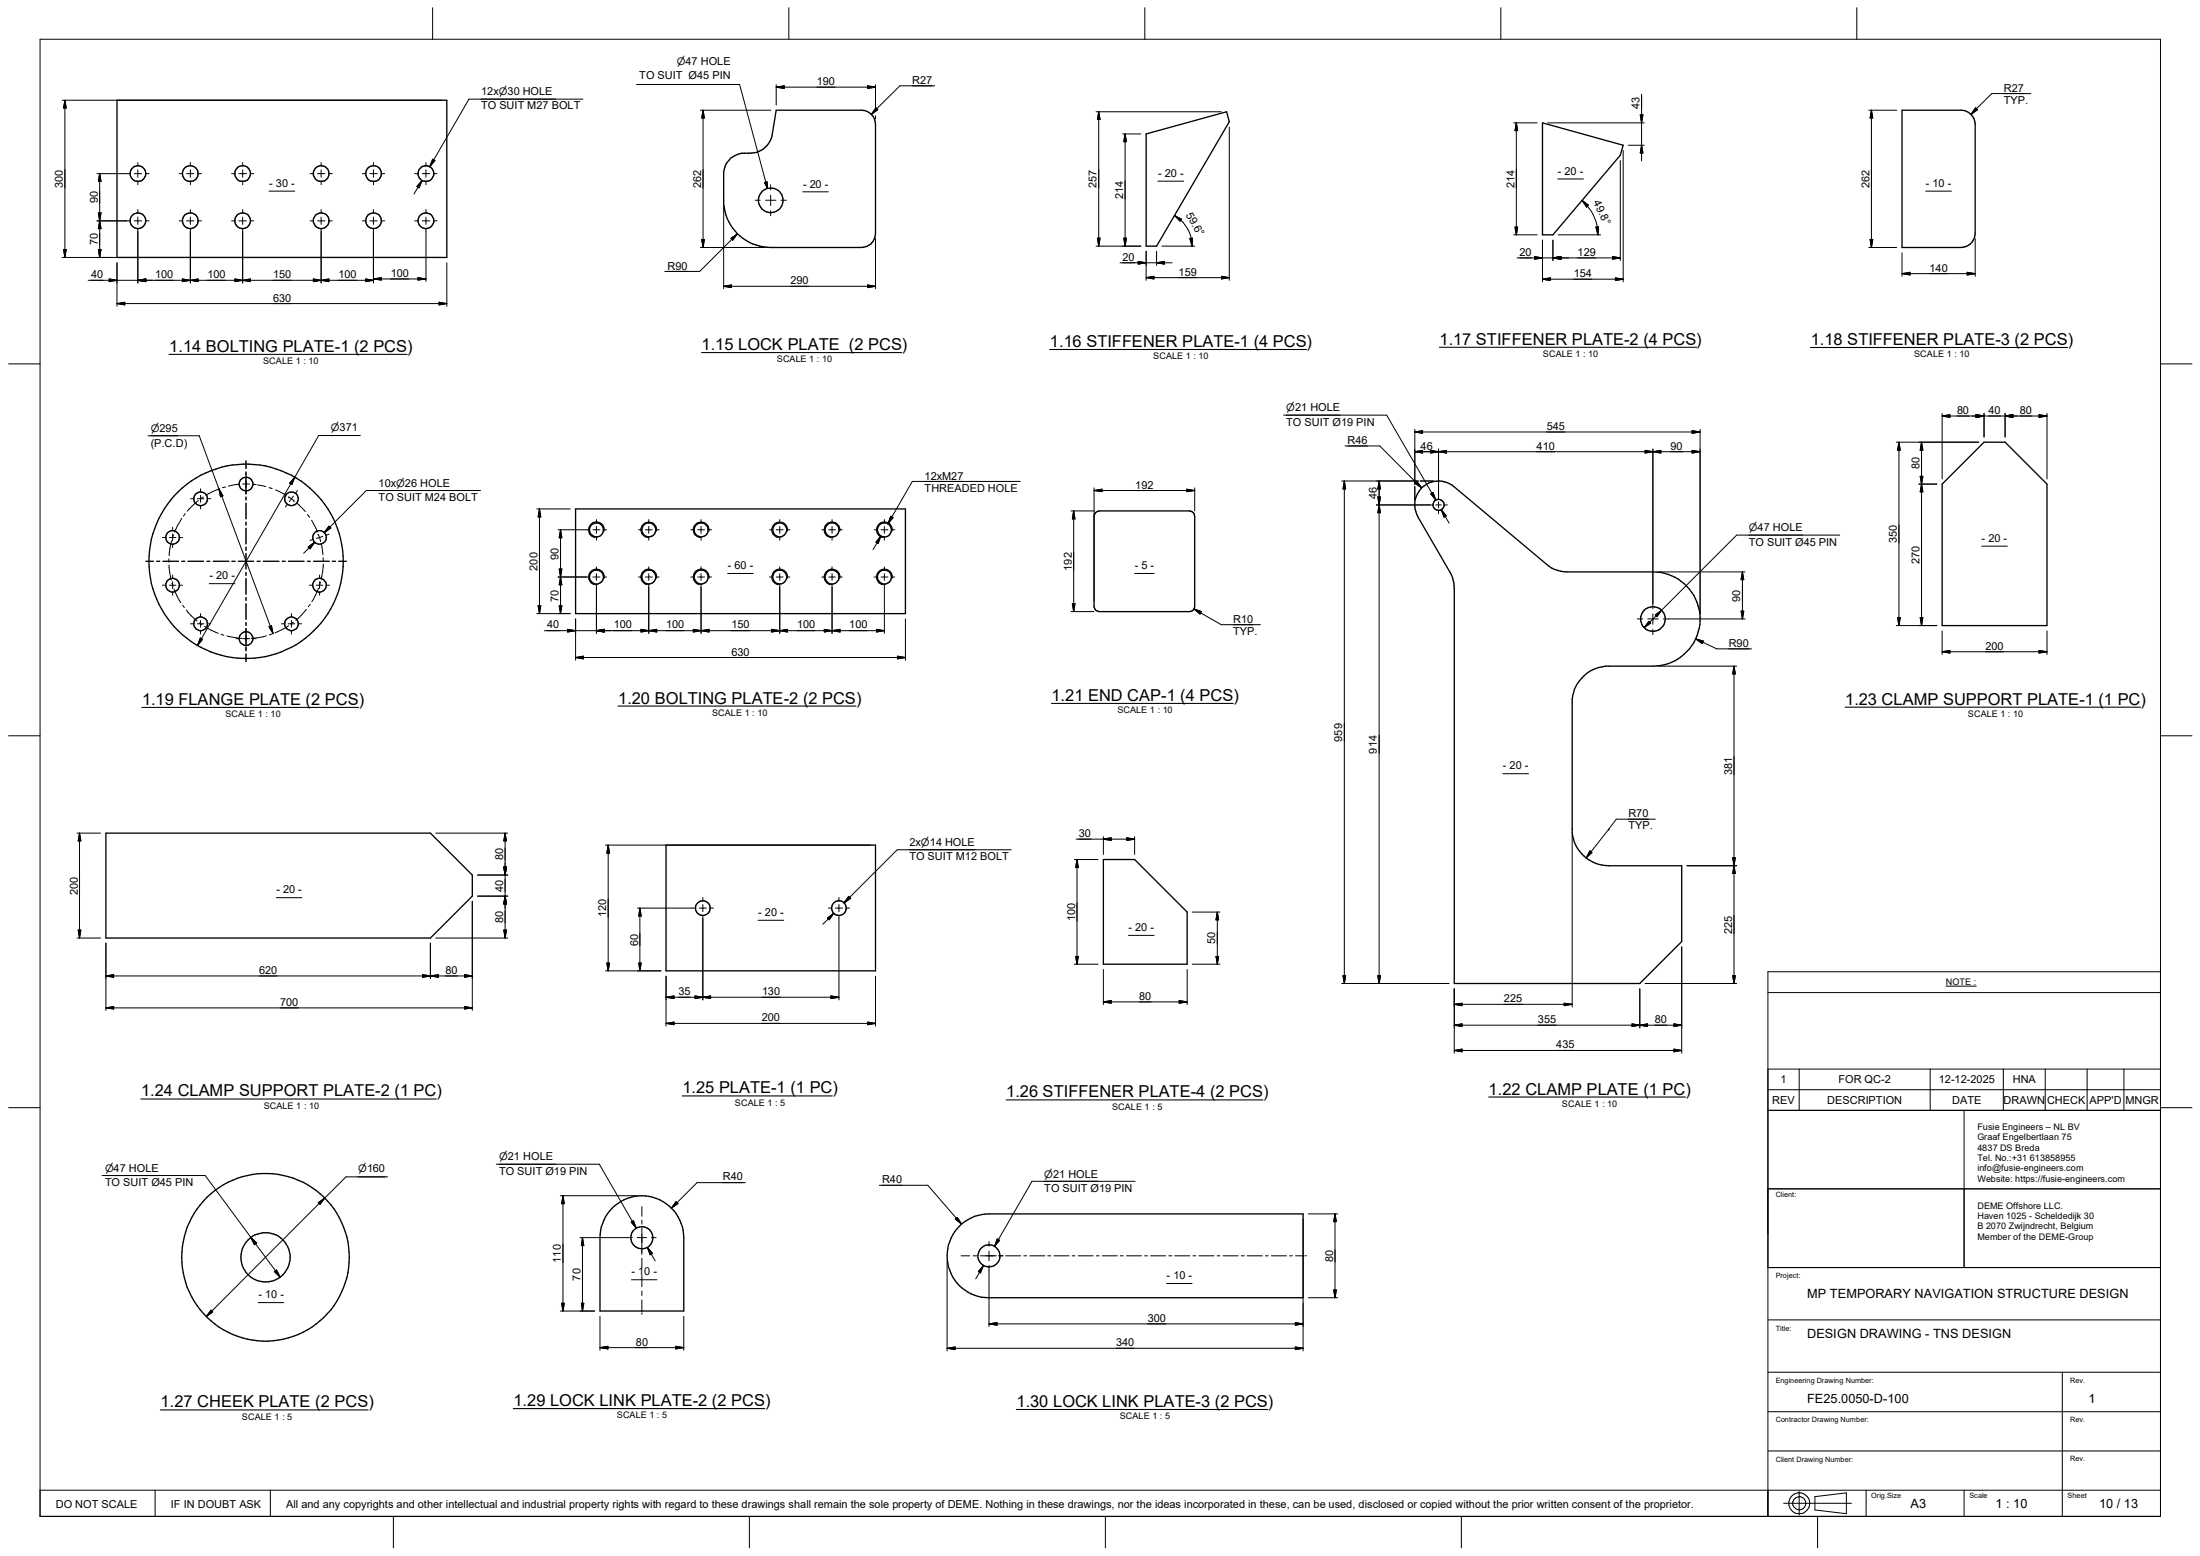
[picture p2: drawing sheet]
<svg xmlns="http://www.w3.org/2000/svg" width="420mm" height="297mm" viewBox="0 0 420 297" stroke-linecap="round" stroke-linejoin="round" font-family="sans-serif">
<g fill="none" stroke="#000" stroke-width=".25">
<path d="M22.3 19.1h63v30h-63zM148.2 21h16.3a2.73 2.73 0 0 1 2.7 2.7v20.8a2.66 2.66 0 0 1-2.7 2.7h-17.3a9 9 0 0 1-9-8.3v-6.1a4.1 4.1 0 0 1 4.9-3.5 4.4 4.4 0 0 0 4.4-3.6zM218.9 25.6l15.4-4.3 .5 1.9-13.9 23.8h-2zM294.6 23.5l15.4 4.2-.6 1.9-12.8 15.2h-2zM363.3 21h11.2a2.76 2.76 0 0 1 2.7 2.7v20.8a2.73 2.73 0 0 1-2.7 2.7h-11.2zM109.9 97.2h63v19.9h-63zM209.2 97.9l.8-.4h17.1a1.05 1.05 0 0 1 1.1 1.1v17.1l-.2 .7-.9 .4h-17.1a1 1 0 0 1-1.1-1.1v-17.1zM271.6 93a4.6 4.6 0 0 1 6.1-.1l17.7 14.8a5.7 5.7 0 0 0 3.8 1.5h16.5a9 9 0 0 1 9 9 9 9 0 0 1-9 9h-9.1a7.1 7.1 0 0 0-6.3 6.3v25.4a7 7 0 0 0 6.9 6.4h14v14.4l-8 8h-35.5v-75.4a5.6 5.6 0 0 0-.8-3l-6.1-10.6a4.5 4.5 0 0 1 .8-5.7zM378.9 84.4h4l8 8v27h-20v-27zM20.2 159h62l8 8v4.1l-8 8h-62zM127.2 161.3h40v24h-40zM210.7 164.1h6l10 10v10h-16z"/>
<path d="M116.9 230.6a8 8 0 0 1 8.7-1.7 8 8 0 0 1 5 7.4v14h-16v-14a8.4 8.4 0 0 1 2.3-5.7zM183.2 234.1a8 8 0 0 1 5.7-2.4h60v16h-60a8 8 0 0 1-7.4-4.9 8 8 0 0 1 1.7-8.7z"/>
<circle cx="26.3" cy="33.1" r="1.5"/>
<circle cx="36.3" cy="33.1" r="1.49"/>
<circle cx="46.3" cy="33.2" r="1.51"/>
<circle cx="61.3" cy="33.2" r="1.52"/>
<circle cx="71.3" cy="33.1" r="1.49"/>
<circle cx="81.3" cy="33.1" r="1.52"/>
<circle cx="147.2" cy="38.2" r="2.36"/>
<circle cx="26.3" cy="42.1" r="1.49"/>
<circle cx="36.3" cy="42.1" r="1.51"/>
<circle cx="46.3" cy="42.1" r="1.51"/>
<circle cx="61.3" cy="42.1" r="1.51"/>
<circle cx="71.4" cy="42.1" r="1.51"/>
<circle cx="81.3" cy="42.1" r="1.5"/>
<circle cx="38.3" cy="95.2" r="1.29"/>
<circle cx="47" cy="92.4" r="1.32"/>
<circle cx="55.7" cy="95.2" r="1.3"/>
<circle cx="274.7" cy="96.4" r="1.05"/>
<circle cx="33" cy="102.6" r="1.3"/>
<circle cx="33" cy="111.7" r="1.31"/>
<circle cx="38.3" cy="119.1" r="1.3"/>
<circle cx="47" cy="107.2" r="18.6"/>
<circle cx="55.7" cy="119.1" r="1.31"/>
<circle cx="61" cy="102.6" r="1.29"/>
<circle cx="61" cy="111.7" r="1.31"/>
<circle cx="113.9" cy="101.2" r="1.34"/>
<circle cx="113.9" cy="110.2" r="1.33"/>
<circle cx="123.9" cy="101.2" r="1.34"/>
<circle cx="123.9" cy="110.1" r="1.34"/>
<circle cx="133.9" cy="101.1" r="1.33"/>
<circle cx="133.9" cy="110.2" r="1.32"/>
<circle cx="148.9" cy="101.1" r="1.33"/>
<circle cx="148.9" cy="110.2" r="1.33"/>
<circle cx="158.9" cy="101.2" r="1.34"/>
<circle cx="158.9" cy="110.2" r="1.33"/>
<circle cx="168.9" cy="101.2" r="1.36"/>
<circle cx="168.9" cy="110.2" r="1.33"/>
<circle cx="315.7" cy="118.2" r="2.37"/>
<circle cx="47" cy="121.9" r="1.31"/>
<circle cx="134.2" cy="173.4" r="1.4"/>
<circle cx="160.2" cy="173.4" r="1.39"/>
<circle cx="122.6" cy="236.3" r="2.11"/>
<circle cx="188.9" cy="239.7" r="2.11"/>
<circle cx="50.7" cy="240" r="16"/>
<circle cx="50.7" cy="240" r="4.7"/>
</g>
<g fill="none" stroke="#000" stroke-width=".2">
<path d="M32.3 67.6h45.5M134 67.3h38.2M200.5 66.7h49M274.9 66.3h49.1M345.8 66.3h49.1M27.1 135h41.4M118 134.8h45.5M200.8 134.3h34.7M352.4 135h56.4M26.9 209.8h56.4M130.3 209.2h28.7M192.1 210h49.1"/>
<path d="M284.3 209.4h37.6M30.6 269.2h39.7M98 268.9h48.1M194.1 269.1h48"/>
</g>
<g fill="none" stroke="#000" stroke-width=".19">
<path d="M7.7 7.5h404.9v282h-404.9zM11.9 19.1h72.5M12.4 19.1l.2 1.5h-.5zM12.4 19.1v30M82.6 1.5v6M111.3 18.9h-21.7l-7.5 12.9M121.6 16.1h19.7l5.3 19.9M148.2 16.6l1.6-.2v.5zM148.2 16.6h19M148.2 16.2v3.9M150.7 1.5v6M165.7 16.4l1.5 .2-1.5 .3z"/>
<path d="M167.2 16.2v4.4M178.5 16.4h-6.6l-5.5 5.4M218.6 1.5v6M286.6 1.5v6M313.5 18v12.7M354.6 1.5v6M387.8 17.9h-7.4l-4 3.9M18.5 33.1h6.4M19 33.1l.3 1.5h-.5zM19 33.1v16M25.6 33.1h1.4M26.3 31v.7"/>
<path d="M26.3 32.4v1.4M26.3 34.5v.8M27.8 33.1h.7M34.2 33.1h.7M35.6 33.1h1.4M36.4 31v.7M36.4 32.4v1.4M36.4 34.5v.8M37.7 33.1h.8M44.2 33.1h.7M45.6 33.1h1.5M46.3 31v.7"/>
<path d="M46.3 32.4v1.4M46.3 34.5v.8M47.8 33.1h.7M51.4 36.5h4.9M59.2 33.1h.7M60.7 33.1h1.3M61.3 31v.7M61.3 32.4v1.4M61.3 34.5v.8M62.8 33.1h.6M69.2 33.1h.7M70.6 33.1h1.4"/>
<path d="M71.3 31v.7M71.3 32.4v1.4M71.3 34.5v.8M72.8 33.1h.7M79.2 33.1h.7M80.6 34.5l-.6 1.4-.4-.3zM80.6 34.5l-1.5 2.5M80.6 33.1h1.5M81.4 31v.7M81.4 32.4v1.4M81.4 34.5v.8M82.6 30.4l.4 .2-.9 1.2z"/>
<path d="M82.8 33.1h.7M133.8 21h13.4M134.3 21l.2 1.5h-.5zM134.3 21v26.2M138.2 39.2v15.9M144.2 38.2h1M146 34.8l.5-.1 .1 1.3zM146.2 38.2h2M147.2 35.3v.9M147.2 37.3v1.9M149.2 38.2h1M153.3 36.6h4.9"/>
<path d="M167.2 22.1v.6M167.3 20.6l.3 .4-1.2 .8zM209.3 21.3h23.9M209.8 21.3l.3 1.5h-.5zM209.8 21.3v25.7M214.4 25.6h3.5M214.9 25.6l.2 1.5h-.5zM214.9 25.6v21.4M221.1 34.6h4.9M234.8 24.3v29.2M289.1 23.5h4.5M289.6 23.5l.2 1.4h-.5z"/>
<path d="M289.6 23.5v21.3M295.6 23.5h18.4M297.5 34.2h4.9M302.2 38.3l1.1 .9-.3 .3zM302.2 38.3a8.7 8.7 0 0 1 3 6.5M309.4 30.6v19.1M310 28.7v25.1M311 27.7h3M313.3 21.9h.5l-.3 1.6zM313.5 27.7l.3 1.5h-.5zM356.9 21h5.3M357.4 21l.3 1.5h-.5z"/>
<path d="M357.4 21v26.2M367.8 36.5h4.9M377.3 20.6l.3 .4-1.2 .8zM11.9 49.1h72.5M12.1 47.6h.5l-.2 1.5zM16.8 53.5h54.5M18.5 42.2h6.4M18.8 47.6h.5l-.3 1.5zM18.8 40.6h.5l-.3 1.6zM19 42.2l.3 1.4h-.5zM20.9 53.3l1.4 .2-1.4 .3zM22.3 58l1.5-.3v.5z"/>
<path d="M22.3 58h63M22.3 50.2v8.3M25.6 42.2h1.4M26.3 53.5l1.5-.2v.5zM26.3 40v.7M26.3 41.4v1.4M26.3 43.6v10.4M27.8 42.2h.7M34.2 42.2h.7M34.8 53.3l1.6 .2-1.6 .3zM35.6 42.2h1.4M36.4 53.5l1.4-.2v.5z"/>
<path d="M36.4 40v.7M36.4 41.4v1.4M36.4 43.6v10.4M37.7 42.2h.8M44.2 42.2h.7M44.9 53.3l1.4 .2-1.4 .3zM44.9 53.3l2.9 .5v-.5l-2.9 .5zM45.6 42.2h1.5M46.3 53.5l1.5-.2v.5zM46.3 40v.7M46.3 41.4v1.4M46.3 43.6v10.4"/>
<path d="M47.8 42.2h.7M59.2 42.2h.7M59.8 53.3l1.5 .2-1.5 .3zM59.8 53.3l3 .5v-.5l-3 .5zM60.7 42.2h1.3M61.3 53.5l1.5-.2v.5zM61.3 40v.7M61.3 41.4v1.4M61.3 43.6v10.4M62.8 42.2h.6M69.2 42.2h.7M69.8 53.3l1.5 .2-1.5 .3z"/>
<path d="M70.6 42.2h1.4M71.3 53.3l1.5-.3v.5zM71.3 40v.7M71.3 41.4v1.4M71.3 43.6v10.4M71.3 53.3h10.1M72.8 42.2h.7M79.2 42.2h.7M79.8 53l1.6 .3-1.6 .2zM80.6 42.2h1.5M81.4 40v.7M81.4 41.4v1.4"/>
<path d="M81.4 43.6v10.1M82.8 42.2h.7M83.9 57.7l1.4 .3-1.4 .2zM85.3 50.2v8.3M133.8 47.2h12.4M134 45.7h.5l-.2 1.5zM138.2 54.7l1.5-.3v.5zM138.2 54.7h29M139.6 45.5l1.2-.9-.9 1.2zM140.8 44.6l-7.2 7.2h-6.7M147.2 40.2v1M165.7 54.4l1.5 .3-1.5 .2z"/>
<path d="M167.2 45.6v9.5M209.3 47h8.6M209.6 45.5h.5l-.3 1.5zM213.9 50.2h9.9M214.6 45.5h.5l-.2 1.5zM217.4 49.9l1.5 .3-1.5 .2zM218.9 53l1.5-.3v.6zM218.9 53h15.9M218.9 48v5.5M220.9 50.2l1.5-.3v.5zM220.9 48v2.7M221.9 47h6.3"/>
<path d="M224.3 41.1l1.3 .7-.2 .4zM224.3 41.1a6.7 6.7 0 0 1 3.4 5.9M227.2 45.5h.5v1.5zM233.3 52.7l1.5 .3-1.5 .3zM289.1 44.8h4.5M289.3 43.3h.5l-.2 1.5zM289.7 49.2h19.7M293.1 49l1.5 .2-1.5 .3zM294.6 53.3l1.5-.3v.6zM294.6 53.3h15.4M294.6 45.8v8M296.6 49.2l1.5-.2v.5z"/>
<path d="M296.6 45.8v3.9M297.6 44.8h8.1M304.8 43.3h.5l-.1 1.5zM308 49l1.4 .2-1.4 .3zM308.5 53l1.5 .3-1.5 .3zM356.9 47.2h5.3M357.2 45.7h.5l-.3 1.5zM363.3 52.2l1.5-.2v.5zM363.3 52.2h13.9M363.3 48.3v4.4M375.7 52l1.5 .2-1.5 .3zM377.2 45.6v7.1"/>
<path d="M1.6 69.5h6.1M245.1 79.2h19.7l9.4 16.3M370.9 79.4l1.5-.2v.5zM370.9 79.4h20M370.9 78.9v12.5M377.4 79.2l1.5 .2-1.5 .3zM378.9 78.9v4.5M382.9 79.4l1.5-.2v.5zM382.9 78.9v4.5M389.4 79.2l1.5 .2-1.5 .3zM390.9 78.9v12.5M412.6 69.5h6"/>
<path d="M28.3 83.2h9.7l3.8 10.1M34.7 99l-1.4 2.6M35.4 98l-.4 .5M36.4 95.2h.6M37.7 95.2h1.2M37.9 95.5l-2.1 2.1M38.3 93.3v.6M38.3 94.6v1.3M38.3 96.5v.7M38.8 94.9l-.5 .3M39.6 95.2h.6M41.8 93.3l.8 1.4-.5 .1z"/>
<path d="M41.8 93.3l10.3 27.6M41.9 93.3l-2.6 1.3M43.1 93l-.6 .1M45.7 92.5l-2.1 .3M46.3 92.4h1.4M47 88v1.5M47 90.1v1M47 91.3v3M47 94.9v.6M47 96.1v3M47 99.7v.5M48.3 92.5h.6"/>
<path d="M49.2 92.6l1.5 .3M51.4 93.1l.6 .2M52.6 93.5l2 1M54.6 94.5h.1M54.9 96.3l-.4 .5M55.1 94.9h.1M55.1 94.9l.6 .3M55.7 95.2l-.4 .6M55.7 95.2l.5 .4M56 94.7l-.3 .5M56.2 95.6h.1M56.3 91.1l-.6 1.4-.4-.3z"/>
<path d="M56.3 91.1l-18.6 32.1M56.7 96l1.6 1.7M56.8 93.6l-.4 .6M58.7 98.2l.4 .6M59.5 99.3l1.1 2.1M68.8 83.1h-7.9l-4.6 8M91.8 93.6h-21.8l-8.1 8.1M102.5 97.2h6.4M103 97.2l.3 1.5h-.5zM103 97.2v19.9M113.9 99.2v.7M123.9 99.2v.7"/>
<path d="M133.9 99.2v.7M148.9 99.2v.7M158.9 99.2v.7M168.9 99.2v.7M170.1 98.6l.4 .2-.9 1.2zM170.3 98.7l-.7 1.3M194.8 91.9h-20.6l-4.6 8.1M204.5 97.5h4.4M205.1 97.5l.2 1.6h-.5zM205.1 97.5v19.3M208.9 93.6l1.6-.2v.5zM208.9 93.6h19.3"/>
<path d="M208.9 93.1v21.6M226.6 93.4l1.6 .2-1.6 .3zM228.2 93.1v4.4M256.2 91.8h14.7M256.7 91.8l.3 1.5h-.5zM256.7 91.8v95.9M256.9 85.1h6.6l8 8M262.9 96.4h10.7M263.1 94.9h.5l-.2 1.5zM263.4 91.8l.2 1.5h-.5zM263.4 96.4l.2 1.5h-.5zM263.4 91.8v95.9"/>
<path d="M270.2 86.2l1.5-.2v.5zM270.2 82.5l1.5-.3v.5zM270.2 86.2h54.5M270.2 82v10.5M270.2 92.9v2.5M270.2 82.5h54.5M270.3 92.3l.3-.4 .9 1.2zM270.6 91.9l.9 1.2-1.2-.8zM271.2 91.8h2.5M273.3 86l1.4 .2-1.4 .3zM273.3 94.3l.4-.3 .5 1.5zM274.2 96.4h1.1"/>
<path d="M274.7 86.2l1.6-.2v.5zM274.7 85.7v9.5M274.7 95.8v1.1M274.7 97.5v.5M275.2 97.3l1 1.2-.4 .2zM275.2 97.3l1.6 2.6M275.9 96.4h.5M314.2 86l1.5 .2-1.5 .3zM315.7 86.2l1.5-.2v.5zM315.7 85.7v30.5M323.2 86l1.5 .2-1.5 .3zM323.2 82.2l1.5 .3-1.5 .2z"/>
<path d="M324.7 82v35.2M362.2 84.4h15.7M362.7 84.4l.2 1.5h-.5zM362.7 84.4v35M366.5 92.4h3.4M366.7 90.9h.5l-.2 1.5zM366.7 90.9l.5 3h-.5l.5-3zM367 84.4l.2 1.5h-.5zM367 92.4l.2 1.5h-.5zM367 84.4v35M27.8 107.1h1.5M29.9 107.1h.6"/>
<path d="M31 111.7h.7M31 102.6h.7M31.1 107.1h3M32.2 106.7v.6M32.3 107.9l.4 2.8M32.3 111.7h1.3M32.3 102.6h1.3M32.8 103.3l-.5 2.8M32.8 111.3l.3 .6M33 100.7v.6M33 101.9v1.4M33 103.9v.6"/>
<path d="M33 109.8v.6M33 111v1.4M33 113v.6M33.1 102.1l-.2 .6M33.2 112.4l1.3 2.7M34.2 111.7h.7M34.2 102.6h.7M34.7 107.1h.6M34.9 115.5l.3 .5M35.6 116.5l.9 1.1 1.1 .9M35.9 107.1h3M36.4 119.1h.6"/>
<path d="M37.7 119.1h1.2M38.1 118.9l.5 .4M38.3 117.1v.7M38.3 118.4v1.3M39.1 119.5l2.6 1.4M39.5 107.1h.6M39.6 119.1h.6M40 111.4h4.9M40.7 107.1h3M44.3 107.1h.6M45.5 107.1h3M47 100.8v3"/>
<path d="M47 104.4v.7M47 105.7v2.9M47 109.3v.6M47 110.4v3.1M47 114v.6M47 115.2v3M47 118.8v.6M47 120v3M49.1 107.1h.6M50.3 107.1h3M51.4 119.6l.4-.1 .3 1.4zM53.8 119.1h.6"/>
<path d="M53.9 107.1h.6M55 119.1h1.3M55.1 107.1h3M55.1 119.5l-2.6 1.3M55.7 117.1v.7M55.7 118.4v1.3M56 118.8l-.4 .3M56.9 119.1h.7M58.5 116.3l-2 2.1M58.7 107.1h.6M58.9 104.4l1.2-.9-.9 1.3zM59.1 111.7h.6"/>
<path d="M59.3 115.4l-.4 .4M59.8 103l-.6 .2M59.9 107.1h3M60.1 103.5l-2.1 2.1M60.4 111.7h1.3M60.6 101.4h.1M60.8 102h.1M60.8 102l.2 .6M60.8 112.3l-1.2 2.6M61 102.6l-.6 .2M61 102.6l.2 .6M61 109.8v.6"/>
<path d="M61 111v1.4M61 113v.6M61.2 103.2h.1M61.2 111.1l-.2 .6M61.4 103.8h.1M61.4 103.8l.3 2.1M61.6 102.4l-.6 .2M61.7 106.5l.1 .6M61.8 107.7l-.5 2.8M62.3 111.7h.6M62.8 100.5l.4 .3-1.3 .9zM62.9 102l-.6 .2"/>
<path d="M63 100.6l-1.1 1.1M63.4 107.1h.7M64.7 107.1h1.5M102.5 117.1h6.4M102.8 115.7h.5l-.3 1.4zM106.6 110.2h6M106.6 101.1h6M106.8 115.7h.5l-.3 1.4zM106.8 108.6h.5l-.3 1.6zM107 110.2l.3 1.4h-.5zM107 101.1l.3 1.6h-.5zM107 101.1v16"/>
<path d="M109.9 118.2v7.8M113.2 110.2h1.4M113.2 101.1h1.4M113.9 100.5v1.3M113.9 102.4v.7M113.9 108.2v.6M113.9 109.5v1.3M113.9 111.5v9.4M115.2 110.2h.7M115.2 101.1h.7M115.4 101.4a1.5 1.5 0 0 0-1.2-1.7 1.5 1.5 0 0 0-1.8 1.2 1.5 1.5 0 0 0 1.3 1.7M115.4 110.4a1.51 1.51 0 0 0-1.2-1.7 1.51 1.51 0 0 0-1.8 1.2 1.51 1.51 0 0 0 1.3 1.7"/>
<path d="M122 110.2h.6M122 101.1h.6M123.3 110.2h1.3M123.3 101.1h1.3M123.9 100.5v1.3M123.9 102.4v.7M123.9 108.2v.6M123.9 109.5v1.3M123.9 111.5v9.4M125.2 110.2h.7M125.2 101.1h.7M125.4 110.4a1.5 1.5 0 0 0-1.2-1.7 1.5 1.5 0 0 0-1.8 1.2 1.5 1.5 0 0 0 1.2 1.7"/>
<path d="M125.4 101.4a1.5 1.5 0 0 0-1.2-1.7 1.5 1.5 0 0 0-1.8 1.2 1.5 1.5 0 0 0 1.2 1.7M131.9 110.2h.7M131.9 101.1h.7M133.3 110.2h1.3M133.3 101.1h1.3M133.9 100.5v1.3M133.9 102.4v.7M133.9 108.2v.6M133.9 109.5v1.3M133.9 111.5v9.4M135.2 110.2h.7M135.2 101.1h.7"/>
<path d="M135.4 101.4a1.5 1.5 0 0 0-1.2-1.7 1.5 1.5 0 0 0-1.7 1.2 1.5 1.5 0 0 0 1.1 1.7M135.4 110.4a1.51 1.51 0 0 0-1.2-1.7 1.51 1.51 0 0 0-1.8 1.2 1.51 1.51 0 0 0 1.2 1.7M139 109.5h4.8M147 110.2h.6M147 101.1h.6M148.2 110.2h1.4M148.2 101.1h1.4M148.9 100.5v1.3M148.9 102.4v.7M148.9 108.2v.6M148.9 109.5v1.3M148.9 111.5v9.4"/>
<path d="M150.2 110.2h.7M150.2 101.1h.7M150.4 110.4a1.51 1.51 0 0 0-1.2-1.7 1.51 1.51 0 0 0-1.8 1.2 1.51 1.51 0 0 0 1.3 1.7M150.4 101.4a1.5 1.5 0 0 0-1.2-1.7 1.5 1.5 0 0 0-1.8 1.2 1.5 1.5 0 0 0 1.3 1.7M157 110.2h.6M157 101.1h.6M158.3 110.2h1.2M158.3 101.1h1.2M158.9 100.5v1.3M158.9 102.4v.7M158.9 108.2v.6M158.9 109.5v1.3"/>
<path d="M158.9 111.5v9.4M160.2 110.2h.7M160.2 101.1h.7M160.4 101.4a1.49 1.49 0 0 0-1.2-1.7 1.49 1.49 0 0 0-1.7 1.2 1.49 1.49 0 0 0 1.2 1.7M160.4 110.4a1.51 1.51 0 0 0-1.2-1.7 1.51 1.51 0 0 0-1.8 1.2 1.51 1.51 0 0 0 1.3 1.7M167 110.2h.6M167 101.1h.6M168.2 102.3l-.5 1.5-.4-.3zM168.2 102.3l-1.5 2.6M168.3 110.2h1.3M168.3 101.1h1.3M168.9 100.5v1.3"/>
<path d="M168.9 102.4v.7M168.9 108.2v.6M168.9 109.5v1.3M168.9 111.5v9.4M170.2 110.2h.7M170.2 101.1h.7M170.4 110.4a1.51 1.51 0 0 0-1.2-1.7 1.51 1.51 0 0 0-1.8 1.2 1.51 1.51 0 0 0 1.2 1.7M170.4 101.4a1.5 1.5 0 0 0-1.2-1.7 1.5 1.5 0 0 0-1.8 1.2 1.5 1.5 0 0 0 1.2 1.7M172.9 118.2v7.8M204.5 116.8h4.4M204.8 115.2h.5l-.2 1.6zM216.7 109.5h3.7"/>
<path d="M228 116.2l1.4 .6-.2 .4zM228 116.2l5.2 3.1h7.5M312.7 118.2h1M314.7 118.2h2M314.9 118.6l.3 .4-1.2 .8zM315.7 117.2v2M316.1 117.4l1.2-.9-.9 1.2zM316.7 109.2h16.6M317.3 116.5l-3.3 3.3M317.7 118.2h15.6M332.5 116.7h.5l-.2 1.5zM332.8 109.2l.2 1.5h-.5z"/>
<path d="M332.8 109.2v9M351.4 102.2h-19.7l-14.4 14.3M362.2 119.4h7.7M362.4 117.9h.5l-.2 1.5zM366.7 117.9h.5l-.2 1.5zM378.5 104.3h4.9M38.3 121.8l.4 .2-1 1.2zM38.3 120.4v.6M42.2 121.1l.5 .2M43.3 121.4l2.9 .5M45.1 121.9h.6M46.3 121.9h1.4"/>
<path d="M47 123.2v1M47 124.8v1.5M48.3 121.9h.6M50.9 121.4l-1.5 .3-1.4 .1M52 121l-.6 .2M55.7 120.4v.6M104 120.4h64.9M108.4 120.1l1.5 .3-1.5 .2zM109.9 125.5l1.5-.2v.5zM109.9 125.5h63M113.9 120.4l1.5-.3v.5zM122.4 120.1l1.5 .3-1.5 .2z"/>
<path d="M123.9 120.4l1.5-.3v.5zM132.4 120.1l1.5 .3-1.5 .2zM133.9 120.4l1.5-.3v.5zM147.4 120.1l1.5 .3-1.5 .2zM148.9 120.4l1.5-.3v.5zM157.4 120.1l1.5 .3-1.5 .2zM158.9 120.4l1.5-.3v.5zM167.4 120.1l1.5 .3-1.5 .2zM171.4 125.3l1.5 .2-1.5 .3zM315.7 120.1v1.1M316.7 127.2h15M323.8 122l1.5 .4-.2 .5z"/>
<path d="M323.8 122l4.1 1.9h6.6M331.2 127.2l.2 1.5h-.5zM331.2 127.2v60.5M370.9 124.4l1.5-.2v.5zM370.9 120.4v4.5M370.9 124.4h20M389.4 124.2l1.5 .2-1.5 .3zM390.9 120.4v4.5M1.6 140.5h6.1M14.7 159h4.5M15.2 159l.2 1.5h-.5zM15.2 159v20.1"/>
<path d="M83.2 159h13.8M96.5 159l.2 1.5h-.5zM96.5 159v20.1M210.7 159.7v3.4M215.2 159.9l1.5 .3-1.5 .2zM216.7 159.7v3.4M287 147.7h4.9M300.3 159.3v32.9M307.2 158.3h.1M307.2 158.3l-4.3 5.5M316.1 156.4h-7.4l-1.5 1.9M412.6 140.5h6"/>
<path d="M14.7 179.1h4.5M14.9 177.5h.5l-.2 1.6zM52.8 171.4h4.8M83.2 179.1h13.8M90.2 172v20.9M91.2 171.1h5.8M91.2 167h5.8M96.2 177.5h.5l-.2 1.6zM96.2 165.5h.5l-.2 1.5zM96.5 171.1l.2 1.5h-.5zM115.6 161.3h50.6M116.2 161.3l.2 1.6h-.5z"/>
<path d="M116.2 161.3v24M121.7 173.4h11.2M122.2 173.4l.3 1.5h-.5zM122.2 173.4v11.9M133.6 173.4h1.3M134.2 171.3v.7M134.2 172.7v1.3M134.2 174.7v16.2M135.6 173.4h.7M144.8 175.7h4.9M158 175.3l1.2-.9-.8 1.2zM158.2 173.4h.7"/>
<path d="M159.2 174.4l-2.1 2M159.5 173.4h1.4M160.2 171.3v.7M160.2 172.7v1.3M160.2 174.7v16.2M161.6 173.4h.7M162.1 171.1l.4 .4-1.3 .9zM193.1 162.2h-21.7l-10.2 10.2M205.2 164.1h4.5M205.5 160.2h11.2M205.7 164.1l.2 1.5h-.5zM205.7 164.1v20"/>
<path d="M210.7 160.2l1.5-.3v.5zM215.5 178.6h4.9M227.7 174.1h5.3M232.5 174.1l.2 1.5h-.5zM232.5 174.1v10M303.6 162.4l.4 .3-1.1 1.1zM322.2 165.3h9.5M330.9 163.7h.5l-.2 1.6zM331.2 165.3l.2 1.5h-.5zM20.2 192.4l1.5-.2v.4zM20.2 186.3l1.5-.2v.5zM20.2 192.4h70"/>
<path d="M20.2 180v12.9M20.2 186.3h70M80.7 186.1l1.5 .2-1.5 .3zM82.2 186.3l1.5-.2v.5zM82.2 180v6.8M88.7 192.2l1.5 .2-1.5 .2zM88.7 186.1l1.5 .2-1.5 .3zM115.6 185.3h10.6M115.9 183.9h.5l-.2 1.4zM122 183.9h.5l-.3 1.4zM127.2 190.4l1.5-.3v.5zM127.2 195.4l1.5-.3v.5z"/>
<path d="M127.2 190.4h33M127.2 186.4v9.5M127.2 195.4h40M132.7 190.1l1.5 .3-1.5 .2zM132.7 190.1l3 .5v-.5l-3 .5zM134.2 190.4l1.5-.3v.5zM158.7 190.1l1.5 .3-1.5 .2zM165.7 195.1l1.5 .3-1.5 .2zM167.2 186.4v9.5M205.2 184.1h4.5M205.4 182.6h.5l-.2 1.5zM210.7 191.3l1.5-.3v.5z"/>
<path d="M210.7 185.1v6.7M210.7 191.3h16M225.2 191l1.5 .3-1.5 .2zM226.7 185.1v6.7M227.7 184.1h5.3M232.2 182.6h.5l-.2 1.5zM256.2 187.7h20.5M256.5 186.3h.5l-.3 1.4zM263.1 186.3h.5l-.2 1.4zM277.7 191.7l1.5-.2v.5zM277.7 195.7l1.5-.2v.5zM277.7 191.7h22.6"/>
<path d="M277.7 188.8v12.2M277.7 195.7h43.5M298.7 191.5l1.6 .2-1.6 .3zM311.7 195.5l1.5 .2-1.5 .3zM311.7 195.5l3 .5v-.5l-3 .5zM313.2 195.7l1.5-.2v.5zM313.2 188.8v7.4M314.2 187.7h17.5M319.7 195.5l1.5 .2-1.5 .3zM321.2 180.8v20.2M330.9 186.3h.5l-.2 1.4zM337.6 189.5h75"/>
<path d="M371.6 188.3h5.8M412.6 185.5h-75v104M1.6 211.5h6.1M277.7 200.5l1.5-.2v.5zM277.7 200.5h43.5M319.7 200.3l1.5 .2-1.5 .3zM337.6 212h75M337.6 204.1h75M337.6 208h75M343.6 204.1v7.9M368.6 204.1v7.9M375.1 212v30"/>
<path d="M382.6 204.1v7.9M390.6 204.1v7.9M398.6 204.1v7.9M405.6 204.1v7.9M412.6 211.5h6M19.5 224.4h19.7l8.7 11.8M47.9 236.2l1.1 1.1-.4 .3zM47.9 236.2l5.6 7.6M60.8 229.6l1.2-.9-.9 1.2zM62 228.7l-22.6 22.6M74 224.7h-7.9l-4.1 4M94.8 222.2h19.7l7 12.3"/>
<path d="M107 228.3h14.6M107.5 228.3l.3 1.5h-.5zM107.5 228.3v22M110.8 236.3h10M111.2 236.3l.3 1.5h-.5zM111.2 236.3v14M120.6 233.3l.4-.3 .5 1.5zM120.8 233.2l.7 1.3M121.7 236.3h1.8M122.6 230.3v1.9M122.6 232.9v.8M122.6 234.4v3.6"/>
<path d="M122.6 238.1v1.4M123.6 238.1l1 1.2-.4 .2zM123.6 238.1l1.5 2.6M124.4 236.3h.9M129.1 229.4l.4 .3-1.3 .9zM142.4 225.8h-9.3l-4.9 4.8M167.9 226.3h9.3l6.4 7.4M182.4 232.7l.4-.3 .8 1.3zM183.5 239.7h1.7M185.9 239.7h.6M187.2 239.7h3.1M188.9 237v.9"/>
<path d="M188.9 238.8v1.9M190.4 236.5l.5 .3-1 1.1zM190.7 236.6l-.8 1.3M190.7 239.7h.9M192.1 239.7h2.8M195.5 239.7h.6M196.7 239.7h2.8M200.1 239.7h.6M201.3 239.7h2.9M204.8 239.7h.5M205.9 239.7h2.9M209.4 239.7h.5"/>
<path d="M210.5 239.7h2.9M213.9 239.7h.6M215.1 239.7h2.9M216.8 225.5h-19.7l-7.2 12.4M218.6 239.7h.5M219.7 239.7h2.9M223.2 239.7h.6M224.4 239.7h2.8M227.8 239.7h.6M229 239.7h2.8M232.4 239.7h.6M233.6 239.7h2.9"/>
<path d="M237.1 239.7h.5M238.2 239.7h2.9M241.7 239.7h.5M242.8 239.7h2.9M246.3 239.7h.5M247.4 239.7h1.7M248.9 232.7v6.9M248.9 239.8v18.1M249.3 239.7h.2M249.9 231.7h5.6M255 231.7l.2 1.5h-.5zM255 231.7v16"/>
<path d="M337.6 226.9h75M40.3 250.1l.3 .3-1.2 .9zM49.3 248.7h4.9M52.4 242.7l.4-.3 .7 1.4zM107 250.3h6.6M107.3 248.8h.5l-.3 1.5zM111 248.8h.5l-.3 1.5zM114.6 257.3l1.5-.3v.5zM114.6 257.3h16M114.6 251.3v6.5M120.6 244.3h4.9M122.6 240.2v1.7"/>
<path d="M122.6 243.5v2.1M122.6 246.5v.8M122.6 248.2v2.3M122.6 250.7v.2M129.1 257l1.5 .3-1.5 .2zM130.6 251.3v6.5M180.9 257.4l1.5-.3v.5zM180.9 257.4h68M180.9 240.7v17.2M187.8 241.6l-.5 1.4-.5-.3zM187.8 241.6l-1.5 2.5M188.9 252.7l1.5-.2v.5z"/>
<path d="M188.9 252.7h60M188.9 241.6v11.6M222.8 245h4.9M247.4 252.5l1.5 .2-1.5 .3zM247.4 257.1l1.5 .3-1.5 .2zM249.9 247.7h5.6M254.7 246.3h.5l-.2 1.4zM337.6 242h75M337.6 252h75M337.6 262h75M337.6 269.5h75M337.6 277h75"/>
<path d="M393.9 262v27.5M7.7 284.5h404.9M29.6 284.5v5M51.6 284.5v5M75.1 289.5v6M143.1 289.5v6M211.1 289.5v6M279.1 289.5v6M340.6 287h13M343.6 284.7v4.5M346.6 285.7l6-.7v4l-6-.8zM347.1 289.5v6"/>
<path d="M356.4 284.5v5M375.1 284.5v5"/>
<circle cx="343.6" cy="287" r="2.01"/>
<circle cx="343.6" cy="287" r="1.23"/>
</g>
<g fill="#000">
<path d="M148.2 16.6l1.6-.2v.5zM165.7 16.4l1.5 .2-1.5 .3zM12.4 19.1l.2 1.5h-.5zM19 33.1l.3 1.5h-.5zM80.6 34.5l-.6 1.4-.4-.3zM82.6 30.4l.4 .2-.9 1.2zM134.3 21l.2 1.5h-.5zM146 34.8l.5-.1 .1 1.3zM167.3 20.6l.3 .4-1.2 .8zM209.8 21.3l.3 1.5h-.5zM214.9 25.6l.2 1.5h-.5zM289.6 23.5l.2 1.4h-.5z"/>
<path d="M302.2 38.3l1.1 .9-.3 .3zM313.3 21.9h.5l-.3 1.6zM313.5 27.7l.3 1.5h-.5zM357.4 21l.3 1.5h-.5zM377.3 20.6l.3 .4-1.2 .8zM12.1 47.6h.5l-.2 1.5zM18.8 47.6h.5l-.3 1.5zM18.8 40.6h.5l-.3 1.6zM19 42.2l.3 1.4h-.5zM20.9 53.3l1.4 .2-1.4 .3zM22.3 58l1.5-.3v.5zM26.3 53.5l1.5-.2v.5z"/>
<path d="M34.8 53.3l1.6 .2-1.6 .3zM36.4 53.5l1.4-.2v.5zM44.9 53.3l1.4 .2-1.4 .3zM46.3 53.5l1.5-.2v.5zM59.8 53.3l1.5 .2-1.5 .3zM61.3 53.5l1.5-.2v.5zM69.8 53.3l1.5 .2-1.5 .3zM71.3 53.3l1.5-.3v.5zM79.8 53l1.6 .3-1.6 .2zM83.9 57.7l1.4 .3-1.4 .2zM134 45.7h.5l-.2 1.5zM138.2 54.7l1.5-.3v.5z"/>
<path d="M139.6 45.5l1.2-.9-.9 1.2zM165.7 54.4l1.5 .3-1.5 .2zM209.6 45.5h.5l-.3 1.5zM214.6 45.5h.5l-.2 1.5zM217.4 49.9l1.5 .3-1.5 .2zM218.9 53l1.5-.3v.6zM220.9 50.2l1.5-.3v.5zM224.3 41.1l1.3 .7-.2 .4zM227.2 45.5h.5v1.5zM233.3 52.7l1.5 .3-1.5 .3zM289.3 43.3h.5l-.2 1.5zM293.1 49l1.5 .2-1.5 .3z"/>
<path d="M294.6 53.3l1.5-.3v.6zM296.6 49.2l1.5-.2v.5zM304.8 43.3h.5l-.1 1.5zM308 49l1.4 .2-1.4 .3zM308.5 53l1.5 .3-1.5 .3zM357.2 45.7h.5l-.3 1.5zM363.3 52.2l1.5-.2v.5zM375.7 52l1.5 .2-1.5 .3zM370.9 79.4l1.5-.2v.5zM377.4 79.2l1.5 .2-1.5 .3zM382.9 79.4l1.5-.2v.5zM389.4 79.2l1.5 .2-1.5 .3z"/>
<path d="M41.8 93.3l.8 1.4-.5 .1zM56.3 91.1l-.6 1.4-.4-.3zM103 97.2l.3 1.5h-.5zM170.1 98.6l.4 .2-.9 1.2zM205.1 97.5l.2 1.6h-.5zM208.9 93.6l1.6-.2v.5zM226.6 93.4l1.6 .2-1.6 .3zM256.7 91.8l.3 1.5h-.5zM263.1 94.9h.5l-.2 1.5zM263.4 91.8l.2 1.5h-.5zM263.4 96.4l.2 1.5h-.5zM270.6 91.9l.9 1.2-1.2-.8z"/>
<path d="M270.2 86.2l1.5-.2v.5zM270.2 82.5l1.5-.3v.5zM273.3 86l1.4 .2-1.4 .3zM273.3 94.3l.4-.3 .5 1.5zM275.2 97.3l1 1.2-.4 .2zM274.7 86.2l1.6-.2v.5zM314.2 86l1.5 .2-1.5 .3zM315.7 86.2l1.5-.2v.5zM323.2 86l1.5 .2-1.5 .3zM323.2 82.2l1.5 .3-1.5 .2zM362.7 84.4l.2 1.5h-.5zM366.7 90.9h.5l-.2 1.5z"/>
<path d="M367 84.4l.2 1.5h-.5zM367 92.4l.2 1.5h-.5zM51.4 119.6l.4-.1 .3 1.4zM58.9 104.4l1.2-.9-.9 1.3zM62.8 100.5l.4 .3-1.3 .9zM102.8 115.7h.5l-.3 1.4zM106.8 115.7h.5l-.3 1.4zM106.8 108.6h.5l-.3 1.6zM107 110.2l.3 1.4h-.5zM107 101.1l.3 1.6h-.5zM168.2 102.3l-.5 1.5-.4-.3zM204.8 115.2h.5l-.2 1.6z"/>
<path d="M228 116.2l1.4 .6-.2 .4zM314.9 118.6l.3 .4-1.2 .8zM316.1 117.4l1.2-.9-.9 1.2zM332.5 116.7h.5l-.2 1.5zM332.8 109.2l.2 1.5h-.5zM362.4 117.9h.5l-.2 1.5zM366.7 117.9h.5l-.2 1.5zM38.3 121.8l.4 .2-1 1.2zM108.4 120.1l1.5 .3-1.5 .2zM109.9 125.5l1.5-.2v.5zM113.9 120.4l1.5-.3v.5zM122.4 120.1l1.5 .3-1.5 .2z"/>
<path d="M123.9 120.4l1.5-.3v.5zM132.4 120.1l1.5 .3-1.5 .2zM133.9 120.4l1.5-.3v.5zM147.4 120.1l1.5 .3-1.5 .2zM148.9 120.4l1.5-.3v.5zM157.4 120.1l1.5 .3-1.5 .2zM158.9 120.4l1.5-.3v.5zM167.4 120.1l1.5 .3-1.5 .2zM171.4 125.3l1.5 .2-1.5 .3zM323.8 122l1.5 .4-.2 .5zM331.2 127.2l.2 1.5h-.5zM370.9 124.4l1.5-.2v.5z"/>
<path d="M389.4 124.2l1.5 .2-1.5 .3zM210.7 160.2l1.5-.3v.5zM14.9 177.5h.5l-.2 1.6zM15.2 159l.2 1.5h-.5zM96.2 177.5h.5l-.2 1.6zM96.2 165.5h.5l-.2 1.5zM96.5 171.1l.2 1.5h-.5zM96.5 159l.2 1.5h-.5zM116.2 161.3l.2 1.6h-.5zM122.2 173.4l.3 1.5h-.5zM158 175.3l1.2-.9-.8 1.2zM162.1 171.1l.4 .4-1.3 .9z"/>
<path d="M205.7 164.1l.2 1.5h-.5zM215.2 159.9l1.5 .3-1.5 .2zM232.5 174.1l.2 1.5h-.5zM303.6 162.4l.4 .3-1.1 1.1zM330.9 163.7h.5l-.2 1.6zM331.2 165.3l.2 1.5h-.5zM20.2 192.4l1.5-.2v.4zM20.2 186.3l1.5-.2v.5zM80.7 186.1l1.5 .2-1.5 .3zM82.2 186.3l1.5-.2v.5zM88.7 192.2l1.5 .2-1.5 .2zM88.7 186.1l1.5 .2-1.5 .3z"/>
<path d="M115.9 183.9h.5l-.2 1.4zM122 183.9h.5l-.3 1.4zM127.2 190.4l1.5-.3v.5zM127.2 195.4l1.5-.3v.5zM132.7 190.1l1.5 .3-1.5 .2zM134.2 190.4l1.5-.3v.5zM158.7 190.1l1.5 .3-1.5 .2zM165.7 195.1l1.5 .3-1.5 .2zM205.4 182.6h.5l-.2 1.5zM210.7 191.3l1.5-.3v.5zM225.2 191l1.5 .3-1.5 .2zM232.2 182.6h.5l-.2 1.5z"/>
<path d="M256.5 186.3h.5l-.3 1.4zM263.1 186.3h.5l-.2 1.4zM277.7 191.7l1.5-.2v.5zM277.7 195.7l1.5-.2v.5zM298.7 191.5l1.6 .2-1.6 .3zM311.7 195.5l1.5 .2-1.5 .3zM313.2 195.7l1.5-.2v.5zM319.7 195.5l1.5 .2-1.5 .3zM330.9 186.3h.5l-.2 1.4zM277.7 200.5l1.5-.2v.5zM319.7 200.3l1.5 .2-1.5 .3zM47.9 236.2l1.1 1.1-.4 .3z"/>
<path d="M60.8 229.6l1.2-.9-.9 1.2zM107.5 228.3l.3 1.5h-.5zM111.2 236.3l.3 1.5h-.5zM120.6 233.3l.4-.3 .5 1.5zM123.6 238.1l1 1.2-.4 .2zM129.1 229.4l.4 .3-1.3 .9zM182.4 232.7l.4-.3 .8 1.3zM190.4 236.5l.5 .3-1 1.1zM255 231.7l.2 1.5h-.5zM40.3 250.1l.3 .3-1.2 .9zM52.4 242.7l.4-.3 .7 1.4zM107.3 248.8h.5l-.3 1.5z"/>
<path d="M111 248.8h.5l-.3 1.5zM114.6 257.3l1.5-.3v.5zM129.1 257l1.5 .3-1.5 .2zM180.9 257.4l1.5-.3v.5zM187.8 241.6l-.5 1.4-.5-.3zM188.9 252.7l1.5-.2v.5zM247.4 252.5l1.5 .2-1.5 .3zM247.4 257.1l1.5 .3-1.5 .2zM254.7 246.3h.5l-.2 1.4z"/>
</g>
<g font-size="3.1">
<text x="274.9" y="65.8">1.17 STIFFENER PLATE-2 (4 PCS)</text>
<text x="345.8" y="65.9">1.18 STIFFENER PLATE-3 (2 PCS)</text>
<text x="32.3" y="67.2">1.14 BOLTING PLATE-1 (2 PCS)</text>
<text x="134" y="66.8">1.15 LOCK PLATE (2 PCS)</text>
<text x="200.5" y="66.3">1.16 STIFFENER PLATE-1 (4 PCS)</text>
<text x="27.1" y="134.6">1.19 FLANGE PLATE (2 PCS)</text>
<text x="118.1" y="134.4">1.20 BOLTING PLATE-2 (2 PCS)</text>
<text x="200.8" y="133.8">1.21 END CAP-1 (4 PCS)</text>
<text x="352.4" y="134.5">1.23 CLAMP SUPPORT PLATE-1 (1 PC)</text>
<text x="27" y="209.3">1.24 CLAMP SUPPORT PLATE-2 (1 PC)</text>
<text x="130.3" y="208.7">1.25 PLATE-1 (1 PC)</text>
<text x="192.1" y="209.5">1.26 STIFFENER PLATE-4 (2 PCS)</text>
<text x="284.3" y="209">1.22 CLAMP PLATE (1 PC)</text>
<text x="30.7" y="268.6">1.27 CHEEK PLATE (2 PCS)</text>
<text x="98.1" y="268.4">1.29 LOCK LINK PLATE-2 (2 PCS)</text>
<text x="194.1" y="268.6">1.30 LOCK LINK PLATE-3 (2 PCS)</text>
</g>
<g font-size="2.4">
<text x="345.1" y="247.9">MP TEMPORARY NAVIGATION STRUCTURE DESIGN</text>
<text x="345.1" y="255.4">DESIGN DRAWING - TNS DESIGN</text>
<text x="345.1" y="267.8">FE25.0050-D-100</text>
<text x="398.9" y="267.8">1</text>
<text x="364.9" y="287.8">A3</text>
<text x="381.1" y="287.8">1 : 10</text>
<text x="400.9" y="287.9">10 / 13</text>
</g>
<g font-size="2.1">
<text x="122.1" y="15.1">TO SUIT Ø45 PIN</text>
<text x="156" y="16.3">190</text>
<text x="174.2" y="16">R27</text>
<text x="382.7" y="17.5">R27</text>
<text x="91.9" y="18.2">12x⌀30 HOLE</text>
<text x="91.9" y="20.9">TO SUIT M27 BOLT</text>
<text x="313.1" y="20.9" transform="rotate(-90 313.1 20.9)">43</text>
<text x="382.7" y="19.8">TYP.</text>
<text x="12" y="35.9" transform="rotate(-90 12 35.9)">300</text>
<text x="51.4" y="35.7">- 30 -</text>
<text x="133.9" y="35.9" transform="rotate(-90 133.9 35.9)">262</text>
<text x="153.4" y="35.8">- 20 -</text>
<text x="209.4" y="35.9" transform="rotate(-90 209.4 35.9)">257</text>
<text x="221.2" y="33.7">- 20 -</text>
<text x="289.2" y="35.9" transform="rotate(-90 289.2 35.9)">214</text>
<text x="297.5" y="33.3">- 20 -</text>
<text x="357" y="35.9" transform="rotate(-90 357 35.9)">262</text>
<text x="367.8" y="35.7">- 10 -</text>
<text x="18.7" y="38.8" transform="rotate(-90 18.7 38.8)">90</text>
<text x="214.5" y="38.1" transform="rotate(-90 214.5 38.1)">214</text>
<text x="226.4" y="41" transform="rotate(60 226.4 41)">59.6°</text>
<text x="304.3" y="38.6" transform="rotate(65 304.3 38.6)">49.8°</text>
<text x="18.7" y="46.8" transform="rotate(-90 18.7 46.8)">70</text>
<text x="17.4" y="53.1">40</text>
<text x="29.6" y="53.1">100</text>
<text x="39.6" y="53.1">100</text>
<text x="52.1" y="53.1">150</text>
<text x="64.6" y="53.1">100</text>
<text x="74.6" y="52.9">100</text>
<text x="127.5" y="51.5">R90</text>
<text x="214.4" y="49.7">20</text>
<text x="225.1" y="52.6">159</text>
<text x="290.2" y="48.9">20</text>
<text x="300.6" y="52.9">154</text>
<text x="301.3" y="48.9">129</text>
<text x="368.5" y="51.9">140</text>
<text x="52.1" y="57.6">630</text>
<text x="151" y="54.3">290</text>
<text x="245.6" y="81.2">TO SUIT Ø19 PIN</text>
<text x="295.4" y="82.1">545</text>
<text x="373.8" y="79">80</text>
<text x="379.8" y="79">40</text>
<text x="385.8" y="79">80</text>
<text x="28.8" y="85.4">(P.C.D)</text>
<text x="257.4" y="84.8">R46</text>
<text x="271.3" y="85.9">46</text>
<text x="293.4" y="85.9">410</text>
<text x="319" y="85.9">90</text>
<text x="366.6" y="89.6" transform="rotate(-90 366.6 89.6)">80</text>
<text x="72.3" y="92.9">10x⌀26 HOLE</text>
<text x="72.3" y="95.6">TO SUIT M24 BOLT</text>
<text x="176.6" y="91.6">12xM27</text>
<text x="176.6" y="93.9">THREADED HOLE</text>
<text x="216.8" y="93.3">192</text>
<text x="263" y="95.3" transform="rotate(-90 263 95.3)">46</text>
<text x="106.7" y="106.8" transform="rotate(-90 106.7 106.8)">90</text>
<text x="334" y="104.2">TO SUIT Ø45 PIN</text>
<text x="362.3" y="103.7" transform="rotate(-90 362.3 103.7)">350</text>
<text x="366.6" y="107.7" transform="rotate(-90 366.6 107.7)">270</text>
<text x="378.4" y="103.5">- 20 -</text>
<text x="40" y="110.6">- 20 -</text>
<text x="102.6" y="108.9" transform="rotate(-90 102.6 108.9)">200</text>
<text x="139" y="108.7">- 60 -</text>
<text x="204.7" y="108.9" transform="rotate(-90 204.7 108.9)">192</text>
<text x="216.7" y="108.7">- 5 -</text>
<text x="104.5" y="120">40</text>
<text x="106.7" y="114.9" transform="rotate(-90 106.7 114.9)">70</text>
<text x="117.2" y="120">100</text>
<text x="127.2" y="120">100</text>
<text x="139.7" y="120">150</text>
<text x="152.2" y="120">100</text>
<text x="162.2" y="120">100</text>
<text x="235.5" y="118.9">R10</text>
<text x="332.3" y="114.9" transform="rotate(-90 332.3 114.9)">90</text>
<text x="139.7" y="125.1">630</text>
<text x="235.5" y="121.2">TYP.</text>
<text x="330.2" y="123.5">R90</text>
<text x="379.2" y="124.1">200</text>
<text x="256.3" y="141.6" transform="rotate(-90 256.3 141.6)">959</text>
<text x="263" y="143.8" transform="rotate(-90 263 143.8)">914</text>
<text x="287" y="146.9">- 20 -</text>
<text x="330.8" y="148" transform="rotate(-90 330.8 148)">381</text>
<text x="311" y="156">R70</text>
<text x="173.7" y="161.5">2x⌀14 HOLE</text>
<text x="206" y="159.8">30</text>
<text x="311" y="158.3">TYP.</text>
<text x="96.1" y="164.2" transform="rotate(-90 96.1 164.2)">80</text>
<text x="173.7" y="164.2">TO SUIT M12 BOLT</text>
<text x="14.8" y="170.8" transform="rotate(-90 14.8 170.8)">200</text>
<text x="52.8" y="170.6">- 20 -</text>
<text x="96.1" y="170.2" transform="rotate(-90 96.1 170.2)">40</text>
<text x="96.1" y="176.2" transform="rotate(-90 96.1 176.2)">80</text>
<text x="115.8" y="175.1" transform="rotate(-90 115.8 175.1)">120</text>
<text x="144.8" y="174.9">- 20 -</text>
<text x="205.3" y="175.9" transform="rotate(-90 205.3 175.9)">100</text>
<text x="215.5" y="177.7">- 20 -</text>
<text x="330.8" y="178.3" transform="rotate(-90 330.8 178.3)">225</text>
<text x="49.5" y="185.9">620</text>
<text x="85.1" y="185.9">80</text>
<text x="121.9" y="180.5" transform="rotate(-90 121.9 180.5)">60</text>
<text x="232.1" y="180.3" transform="rotate(-90 232.1 180.3)">50</text>
<text x="53.5" y="192">700</text>
<text x="129.6" y="190">35</text>
<text x="145.5" y="190">130</text>
<text x="217.5" y="190.9">80</text>
<text x="287.2" y="191.3">225</text>
<text x="145.5" y="194.9">200</text>
<text x="293.7" y="195.3">355</text>
<text x="316" y="195.3">80</text>
<text x="297.2" y="200.2">435</text>
<text x="340.1" y="206.8">1</text>
<text x="351.1" y="206.8">FOR QC-2</text>
<text x="370.3" y="206.8">12-12-2025</text>
<text x="384.4" y="206.8">HNA</text>
<text x="338.4" y="210.7">REV</text>
<text x="348.9" y="210.7">DESCRIPTION</text>
<text x="372.8" y="210.7">DATE</text>
<text x="382.6" y="210.7">DRAWN</text>
<text x="391" y="210.7">CHECK</text>
<text x="399.1" y="210.7">APP'D</text>
<text x="405.9" y="210.7">MNGR</text>
<text x="20.1" y="226.4">TO SUIT Ø45 PIN</text>
<text x="95.3" y="224.2">TO SUIT Ø19 PIN</text>
<text x="138" y="225.3">R40</text>
<text x="168.5" y="225.8">R40</text>
<text x="199.4" y="227.5">TO SUIT Ø19 PIN</text>
<text x="107.1" y="241" transform="rotate(-90 107.1 241)">110</text>
<text x="110.9" y="244.5" transform="rotate(-90 110.9 244.5)">70</text>
<text x="120.6" y="243.5">- 10 -</text>
<text x="222.8" y="244.2">- 10 -</text>
<text x="254.6" y="240.9" transform="rotate(-90 254.6 240.9)">80</text>
<text x="49.3" y="247.8">- 10 -</text>
<text x="121.4" y="256.9">80</text>
<text x="213.1" y="257">340</text>
<text x="219.2" y="252.3">300</text>
<text x="10.7" y="287.8">DO NOT SCALE</text>
<text x="32.6" y="287.8">IF IN DOUBT ASK</text>
<text x="54.7" y="287.8">All and any copyrights and other intellectual and industrial property rights with regard to these drawings shall remain the sole property of DEME. Nothing in these drawings, nor the ideas incorporated in these, can be used, disclosed or copied without the prior written consent of the proprietor.</text>
</g>
<g font-size="2">
<text x="129.2" y="12.5">⌀47 HOLE</text>
<text x="28.8" y="82.5">⌀295</text>
<text x="63.2" y="82.3">⌀371</text>
<text x="245.6" y="78.5">⌀21 HOLE</text>
<text x="334" y="101.4">⌀47 HOLE</text>
<text x="95.3" y="221.5">⌀21 HOLE</text>
<text x="20.1" y="223.7">⌀47 HOLE</text>
<text x="68.4" y="223.7">⌀160</text>
<text x="199.4" y="224.8">⌀21 HOLE</text>
</g>
<g font-size="1.7">
<text x="50.3" y="69.5">SCALE 1 : 10</text>
<text x="148.4" y="69.2">SCALE 1 : 10</text>
<text x="220.2" y="68.6">SCALE 1 : 10</text>
<text x="294.7" y="68.2">SCALE 1 : 10</text>
<text x="365.6" y="68.2">SCALE 1 : 10</text>
<text x="43" y="136.9">SCALE 1 : 10</text>
<text x="136" y="136.7">SCALE 1 : 10</text>
<text x="213.4" y="136.2">SCALE 1 : 10</text>
<text x="375.8" y="136.9">SCALE 1 : 10</text>
<text x="371.6" y="188">NOTE :</text>
<text x="50.4" y="211.6">SCALE 1 : 10</text>
<text x="140.4" y="211.1">SCALE 1 : 5</text>
<text x="212.4" y="211.8">SCALE 1 : 5</text>
<text x="298.3" y="211.3">SCALE 1 : 10</text>
<text x="377.6" y="215.7">Fusie Engineers – NL BV</text>
<text x="377.6" y="217.7">Graaf Engelbertlaan 75</text>
<text x="377.6" y="219.7">4837 DS Breda</text>
<text x="377.6" y="221.6">Tel. No.:+31 613858955</text>
<text x="377.6" y="223.6">info@fusie-engineers.com</text>
<text x="377.6" y="225.6">Website: https://fusie-engineers.com</text>
<text x="377.6" y="230.8">DEME Offshore LLC.</text>
<text x="377.6" y="232.7">Haven 1025 - Scheldedijk 30</text>
<text x="377.6" y="234.7">B 2070 Zwijndrecht, Belgium</text>
<text x="377.6" y="236.6">Member of the DEME-Group</text>
<text x="46.2" y="271">SCALE 1 : 5</text>
<text x="117.8" y="270.8">SCALE 1 : 5</text>
<text x="213.9" y="270.9">SCALE 1 : 5</text>
</g>
<g font-size="1.4">
<text x="339.1" y="228.5">Client:</text>
<text x="339.1" y="244">Project:</text>
<text x="339.1" y="254">Title:</text>
<text x="339.1" y="264">Engineering Drawing Number:</text>
<text x="395.4" y="264">Rev.</text>
<text x="339.1" y="271.5">Contractor Drawing Number:</text>
<text x="395.4" y="271.5">Rev.</text>
<text x="339.1" y="279">Client Drawing Number:</text>
<text x="395.4" y="279">Rev.</text>
<text x="357.4" y="286">Orig.Size</text>
<text x="376.1" y="286">Scale</text>
<text x="394.9" y="286">Sheet</text>
</g>
</svg>
